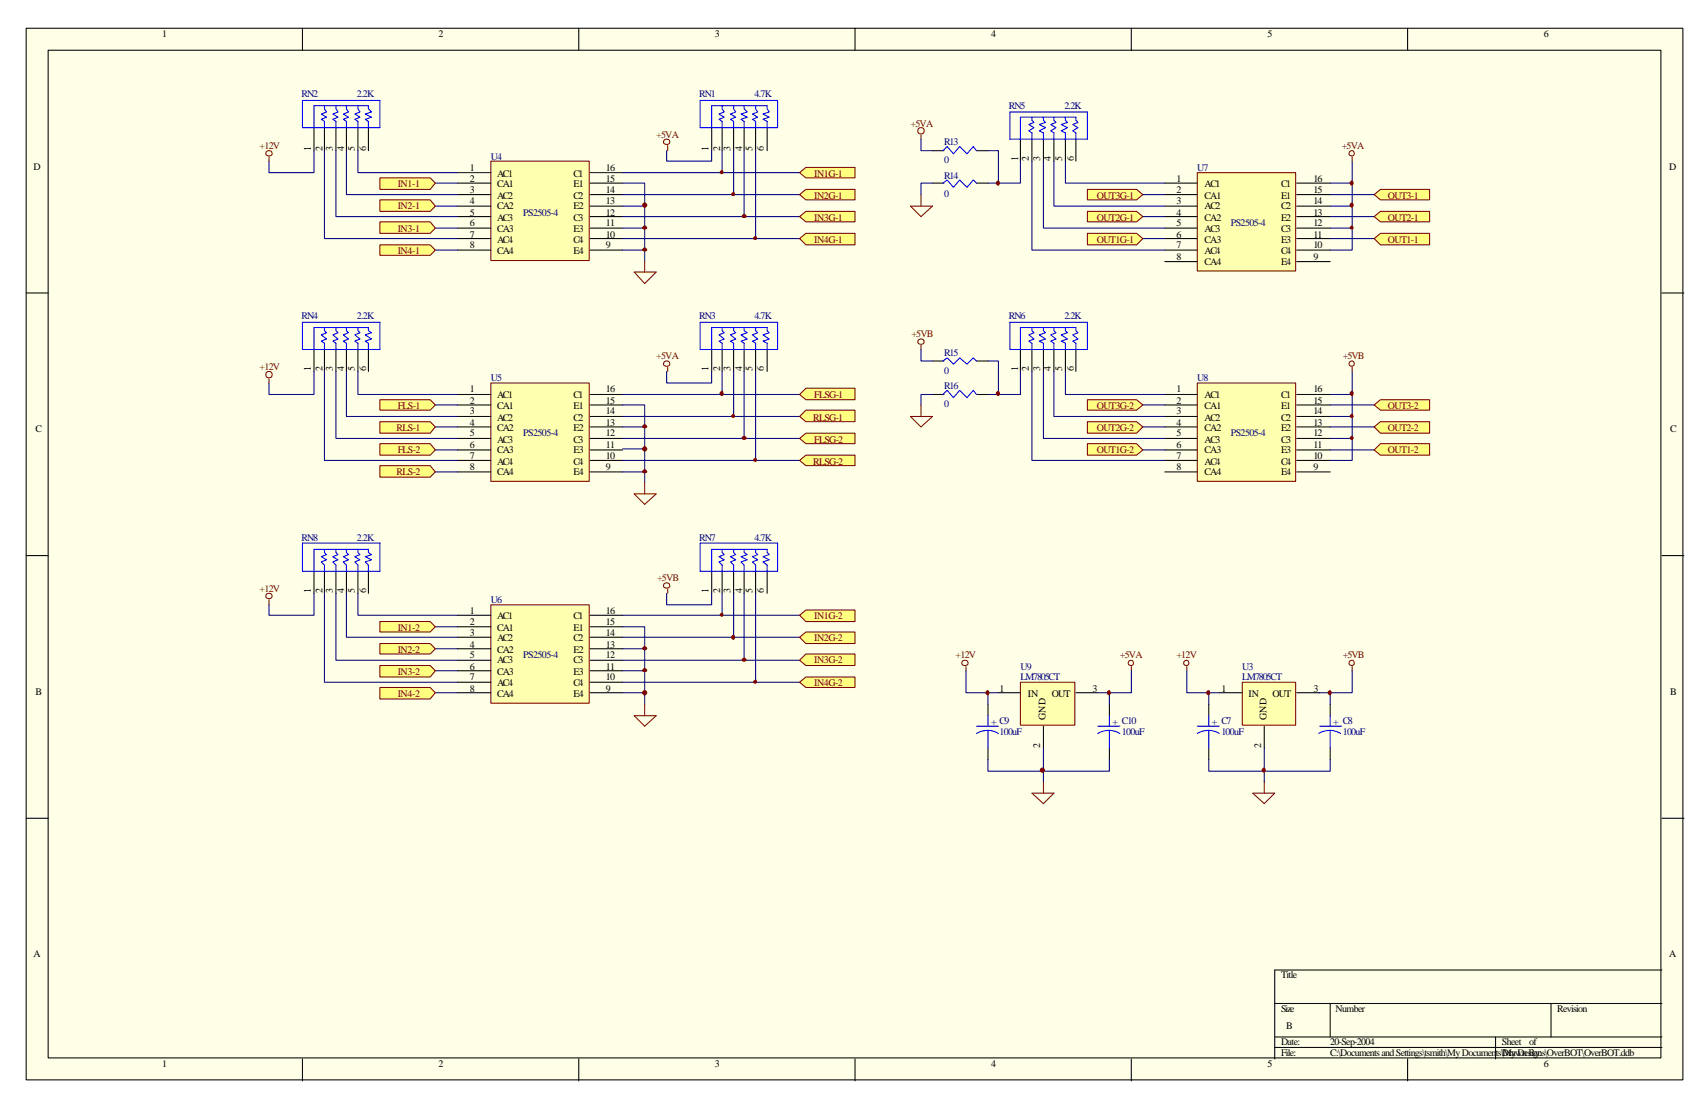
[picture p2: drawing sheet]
<svg xmlns="http://www.w3.org/2000/svg" width="432mm" height="279mm" viewBox="0 0 432 279" stroke-linecap="round" stroke-linejoin="round" font-family="sans-serif">
<path d="M6.6 7.1h418.8v265.9h-418.8z" fill="#ffffe8"/>
<g fill="none" stroke="#000" stroke-width=".26">
<path d="M6.6 7.1h418.8v265.9h-418.8zM12.2 12.7h407.7v254.8h-407.7zM76.5 7.1v5.6M146.3 7.1v5.6M216.2 7.1v5.6M286 7.1v5.6M355.9 7.1v5.6M6.6 74.1h5.6M420.2 74.1h5.5M6.6 140.5h5.6M420.2 140.5h5.5M6.6 206.9h5.6"/>
<path d="M420.2 206.9h5.5M322.3 253.7h97.9M336.3 253.7v8.5M392.1 253.7v8.5M420.2 245.3h-97.9v22.5M76.5 267.8v5.5M146.3 267.8v5.5M216.2 267.8v5.5M286 267.8v5.5M322.3 262.2h97.9M322.3 264.8h97.9M355.9 267.8v5.5"/>
<path d="M378.1 262.2v5.6"/>
</g>
<path d="M124.4 41h24.6v24.9h-24.6z" fill="#ffffb0"/>
<path d="M124.1 40.7h24.9v25.2h-24.9z" fill="none" stroke="#800000" stroke-width=".26"/>
<g fill="none" stroke="#000" stroke-width=".26">
<path d="M115.6 43.7h8.5M115.6 46.3h8.5M115.6 49.2h8.5M115.6 52.1h8.5M115.6 54.8h8.5M115.6 57.7h8.5M149.2 43.7h8.2M149.2 46.3h8.2M149.2 49.2h8.2M149.2 52.1h8.2M149.2 54.8h8.2M149.2 57.7h8.2"/>
<path d="M115.6 60.3h8.5M115.6 63.2h8.5M149.2 60.3h8.2M149.2 63.2h8.2"/>
</g>
<path d="M124.4 97.1h24.6v24.6h-24.6z" fill="#ffffb0"/>
<path d="M124.1 96.8h24.9v24.9h-24.9z" fill="none" stroke="#800000" stroke-width=".26"/>
<g fill="none" stroke="#000" stroke-width=".26">
<path d="M115.6 99.7h8.5M149.2 99.7h8.2M115.6 102.4h8.5M115.6 105.3h8.5M115.6 107.9h8.5M115.6 110.9h8.5M115.6 113.8h8.5M115.6 116.4h8.5M115.6 119.3h8.5M149.2 102.4h8.2M149.2 105.3h8.2M149.2 107.9h8.2"/>
<path d="M149.2 110.9h8.2M149.2 113.8h8.2M149.2 116.4h8.2M149.2 119.3h8.2"/>
</g>
<path d="M124.4 153.2h24.6v24.6h-24.6z" fill="#ffffb0"/>
<path d="M124.1 152.9h24.9v24.9h-24.9z" fill="none" stroke="#800000" stroke-width=".26"/>
<g fill="none" stroke="#000" stroke-width=".26">
<path d="M115.6 155.6h8.5M115.6 158.5h8.5M149.2 155.6h8.2M149.2 158.5h8.2M115.6 161.1h8.5M115.6 164h8.5M115.6 167h8.5M115.6 169.6h8.5M115.6 172.5h8.5M115.6 175.2h8.5M149.2 161.1h8.2M149.2 164h8.2"/>
<path d="M149.2 167h8.2M149.2 169.6h8.2M149.2 172.5h8.2M149.2 175.2h8.2"/>
</g>
<path d="M302.9 43.9h24.7v24.6h-24.7z" fill="#ffffb0"/>
<path d="M302.7 43.7h24.9v24.8h-24.9z" fill="none" stroke="#800000" stroke-width=".26"/>
<g fill="none" stroke="#000" stroke-width=".26">
<path d="M294.5 46.3h8.2M294.5 49.2h8.2M294.5 52.1h8.2M294.5 54.8h8.2M294.5 57.7h8.2M327.8 46.3h8.5M327.8 49.2h8.5M327.8 52.1h8.5M327.8 54.8h8.5M327.8 57.7h8.5M294.5 60.3h8.2M294.5 63.2h8.2"/>
<path d="M294.5 66.1h8.2M327.8 60.3h8.5M327.8 63.2h8.5M327.8 66.1h8.5"/>
</g>
<path d="M302.9 97.1h24.7v24.6h-24.7z" fill="#ffffb0"/>
<path d="M67.4 38.3a.74 .74 0 0 1 1.2-.1 .74 .74 0 0 1-.3 1.2h-.3a.65 .65 0 0 1-.7-.3 .65 .65 0 0 1 .1-.8zM68 39.7v1M302.7 96.8h24.9v24.9h-24.9z" fill="none" stroke="#800000" stroke-width=".26"/>
<g fill="none" stroke="#000" stroke-width=".26">
<path d="M79.4 32.3v5.8M82 32.3v5.8M84.9 32.3v5.8M87.6 32.3v5.8M90.5 32.3v5.8M93.1 32.3v5.8M179.9 32.3v5.8M182.6 32.3v5.8M185.5 32.3v5.8M188.1 32.3v5.8M191 32.3v5.8M193.9 32.3v5.8"/>
<path d="M294.5 99.7h8.2M327.8 99.7h8.5M294.5 102.4h8.2M294.5 105.3h8.2M294.5 107.9h8.2M294.5 110.9h8.2M294.5 113.8h8.2M294.5 116.4h8.2M294.5 119.3h8.2M327.8 102.4h8.5M327.8 105.3h8.5M327.8 107.9h8.5"/>
<path d="M327.8 110.9h8.5M327.8 113.8h8.5M327.8 116.4h8.5M327.8 119.3h8.5"/>
</g>
<path d="M76.5 25.4h19.5v6.9h-19.5zM79.4 32.3v-5.6h13.7v.8l.8 .8-1.6 .5 1.6 .8-1.6 .6 .8 .5v1.6M82 26.7v.8l.5 .8-1.3 .5 1.3 .8-1.3 .6 .8 .5v1.6M84.9 26.7v.8l.6 .8-1.4 .5 1.4 .8-1.4 .6 .8 .5v1.6M87.6 26.7v.8l.5 .8-1.3 .5 1.3 .8-1.3 .6 .8 .5v1.6M90.5 26.7v.8l.5 .8-1.3 .5 1.3 .8-1.3 .6 .8 .5v1.6M177 25.4h19.6v6.9h-19.6zM179.9 32.3v-5.6h14v.8l.6 .8-1.6 .5 1.6 .8-1.6 .6 1 .5v1.6M182.6 26.7v.8l.5 .8-1.3 .5 1.3 .8-1.3 .6 .8 .5v1.6M185.5 26.7v.8l.5 .8-1.3 .5 1.3 .8-1.3 .6 .8 .5v1.6M188.1 26.7v.8l.8 .8-1.6 .5 1.6 .8-1.6 .6 .8 .5v1.6M191 26.7v.8l.6 .8-1.4 .5 1.4 .8-1.4 .6 .8 .5v1.6" fill="none" stroke="#00f" stroke-width=".26"/>
<path d="M79.4 38.1v5.6h-11.4v-3M82 38.1v22.2h33.6M84.9 38.1v16.7h30.7M87.6 38.1v11.1h28M90.5 38.1v5.6h25.1M110.1 46.3h5.5M110.1 52.1h5.5M110.1 57.7h5.5M110.1 63.2h5.5" fill="none" stroke="#000080" stroke-width=".26"/>
<g fill="#ffff80" stroke="#800000" stroke-width=".26">
<path d="M96 45h12.7l1.4 1.3-1.4 1.6h-12.7z" fill-rule="evenodd"/>
<path d="M96 50.5h12.7l1.4 1.6-1.4 1.3h-12.7z" fill-rule="evenodd"/>
<path d="M96 56.1h12.7l1.4 1.6-1.4 1.3h-12.7z" fill-rule="evenodd"/>
<path d="M96 61.9h12.7l1.4 1.3-1.4 1.4h-12.7z" fill-rule="evenodd"/>
</g>
<g fill="none" stroke="#000080" stroke-width=".26">
<path d="M168.5 38.1v2.6h11.4v-2.6M182.6 38.1v5.6h-25.2M185.5 38.1v11.1h-28.1M188.1 38.1v16.7h-30.7M191 38.1v22.2h-33.6M157.4 46.3h5.6v5.8h-5.6M163 52.1v5.6h-5.6M163 57.7v5.5h-5.6M163 63.2v2.9M79.4 93.9v5.8h-11.4v-2.9M82 93.9v22.5h33.6M84.9 93.9v17h30.7"/>
<path d="M87.6 93.9v11.4h28M90.5 93.9v5.8h25.1M110.1 102.4h5.5M110.1 107.9h5.5M110.1 113.8h5.5M110.1 119.3h5.5"/>
</g>
<g fill="#800000" stroke="#800000" stroke-width=".26">
<path d="M162.5 57.4a.48 .48 0 0 1 .6-.2 .48 .48 0 0 1 .3 .5 .49 .49 0 0 1-.5 .2 .49 .49 0 0 1-.4-.5z" fill-rule="evenodd"/>
<path d="M162.5 63a.48 .48 0 0 1 .6-.3 .48 .48 0 0 1 .3 .6 .49 .49 0 0 1-.5 .2 .49 .49 0 0 1-.4-.5z" fill-rule="evenodd"/>
<circle cx="163" cy="51.9" r=".52"/>
</g>
<g fill="none" stroke="#800000" stroke-width=".26">
<path d="M167.9 35.4a.74 .74 0 0 1 1.2-.1 .74 .74 0 0 1-.2 1.2h-.4a.65 .65 0 0 1-.7-.3 .65 .65 0 0 1 .1-.8zM168.8 36.8v1.3M160.3 68.8h5.6l-2.9 2.9zM163 66.1v2.7M68 95.8v1"/>
<circle cx="68" cy="94.7" r=".82"/>
</g>
<path d="M79.4 88.4v5.5M82 88.4v5.5M84.9 88.4v5.5M87.6 88.4v5.5M90.5 88.4v5.5M93.1 88.4v5.5M179.9 88.4v5.5M182.6 88.4v5.5M185.5 88.4v5.5M188.1 88.4v5.5M191 88.4v5.5M193.9 88.4v5.5" fill="none" stroke="#000" stroke-width=".26"/>
<path d="M76.5 81.5h19.5v6.9h-19.5zM79.4 88.4v-5.6h13.7v.8l.8 .5-1.6 .6 1.6 1-1.6 .6 .8 .5v1.6M82 82.8v.8l.5 .5-1.3 .6 1.3 1-1.3 .6 .8 .5v1.6M84.9 82.8v.8l.6 .5-1.4 .6 1.4 1-1.4 .6 .8 .5v1.6M87.6 82.8v.8l.5 .5-1.3 .6 1.3 1-1.3 .6 .8 .5v1.6M90.5 82.8v.8l.5 .5-1.3 .6 1.3 1-1.3 .6 .8 .5v1.6M177 81.5h19.6v6.9h-19.6zM179.9 88.4v-5.6h14v.8l.6 .5-1.6 .6 1.6 1-1.6 .6 1 .5v1.6M182.6 82.8v.8l.5 .5-1.3 .6 1.3 1-1.3 .6 .8 .5v1.6M185.5 82.8v.8l.5 .5-1.3 .6 1.3 1-1.3 .6 .8 .5v1.6M188.1 82.8v.8l.8 .5-1.6 .6 1.6 1-1.6 .6 .8 .5v1.6M191 82.8v.8l.6 .5-1.4 .6 1.4 1-1.4 .6 .8 .5v1.6" fill="none" stroke="#00f" stroke-width=".26"/>
<g fill="#ffff80" stroke="#800000" stroke-width=".26">
<path d="M96 101.1h12.7l1.4 1.3-1.4 1.3h-12.7z" fill-rule="evenodd"/>
<path d="M96 106.6h12.7l1.4 1.3-1.4 1.6h-12.7z" fill-rule="evenodd"/>
<path d="M96 112.2h12.7l1.4 1.6-1.4 1.3h-12.7z" fill-rule="evenodd"/>
<path d="M96 117.7h12.7l1.4 1.6-1.4 1.4h-12.7z" fill-rule="evenodd"/>
</g>
<g fill="none" stroke="#000080" stroke-width=".26">
<path d="M168.5 93.9v2.9h11.4v-2.9M182.6 93.9v5.8h-25.2M185.5 93.9v11.4h-28.1M188.1 93.9v17h-30.7M191 93.9v22.5h-33.6M157.4 102.4h5.6v5.5h-5.6M163 107.9v5.6h-5.6M163 113.5v5.8h-5.6M163 119.3v2.7M79.4 150v5.6h-11.4v-2.7M82 150v22.5h33.6M84.9 150v17h30.7"/>
<path d="M87.6 150v11.1h28M90.5 150v5.6h25.1M110.1 158.5h5.5M110.1 164h5.5M110.1 169.6h5.5M110.1 175.2h5.5"/>
</g>
<path d="M167.9 91.5a.74 .74 0 0 1 1.2-.1 .74 .74 0 0 1-.2 1.2h-.4a.65 .65 0 0 1-.7-.3 .65 .65 0 0 1 .1-.8zM168.8 92.9v1M160.3 124.9h5.6l-2.9 2.6zM163 122v2.9M67.4 150.2a.74 .74 0 0 1 1.2 0 .74 .74 0 0 1-.3 1.1h-.3a.65 .65 0 0 1-.7-.3 .65 .65 0 0 1 .1-.8zM68 151.6v1.3" fill="none" stroke="#800000" stroke-width=".26"/>
<path d="M79.4 144.5v5.5M82 144.5v5.5M84.9 144.5v5.5M87.6 144.5v5.5M90.5 144.5v5.5M93.1 144.5v5.5M179.9 144.5v5.5M182.6 144.5v5.5M185.5 144.5v5.5M188.1 144.5v5.5M191 144.5v5.5M193.9 144.5v5.5" fill="none" stroke="#000" stroke-width=".26"/>
<path d="M76.5 137.3h19.5v7.2h-19.5zM82 138.9v.8l.5 .5-1.3 .6 1.3 .8-1.3 .5 .8 .8v1.6M84.9 138.9v.8l.6 .5-1.4 .6 1.4 .8-1.4 .5 .8 .8v1.6M87.6 138.9v.8l.5 .5-1.3 .6 1.3 .8-1.3 .5 .8 .8v1.6M90.5 138.9v.8l.5 .5-1.3 .6 1.3 .8-1.3 .5 .8 .8v1.6M177 137.3h19.6v7.2h-19.6zM182.6 138.9v.8l.5 .5-1.3 .6 1.3 .8-1.3 .5 .8 .8v1.6M185.5 138.9v.8l.5 .5-1.3 .6 1.3 .8-1.3 .5 .8 .8v1.6M188.1 138.9v.8l.8 .5-1.6 .6 1.6 .8-1.6 .5 .8 .8v1.6M191 138.9v.8l.6 .5-1.4 .6 1.4 .8-1.4 .5 .8 .8v1.6M79.4 144.5v-5.6h13.7v.8l.8 .5-1.6 .6 1.6 .8-1.6 .5 .8 .8v1.6M179.9 144.5v-5.6h14v.8l.6 .5-1.6 .6 1.6 .8-1.6 .5 1 .8v1.6" fill="none" stroke="#00f" stroke-width=".26"/>
<g fill="#ffff80" stroke="#800000" stroke-width=".26">
<path d="M96 157.2h12.7l1.4 1.3-1.4 1.3h-12.7z" fill-rule="evenodd"/>
<path d="M96 162.7h12.7l1.4 1.3-1.4 1.4h-12.7z" fill-rule="evenodd"/>
<path d="M96 168.3h12.7l1.4 1.3-1.4 1.6h-12.7z" fill-rule="evenodd"/>
<path d="M96 173.8h12.7l1.4 1.4-1.4 1.5h-12.7z" fill-rule="evenodd"/>
</g>
<g fill="none" stroke="#000080" stroke-width=".26">
<path d="M182.6 43.7h19.5M185.5 49.2h16.6M188.1 54.8h14M191 60.3h11.1M157.4 158.5h5.6v5.5h-5.6M168.5 150v2.9h11.4v-2.9M182.6 150v5.6h-25.2M185.5 150v11.1h-28.1M188.1 150v17h-30.7M191 150v22.5h-33.6M163 164v5.6h-5.6M163 169.6v5.6h-5.6"/>
<path d="M163 175.2v2.9"/>
</g>
<path d="M167.9 147.6a.74 .74 0 0 1 1.2-.1 .74 .74 0 0 1-.2 1.2h-.4a.65 .65 0 0 1-.7-.3 .65 .65 0 0 1 .1-.8zM168.8 149v1M163 178.1v2.9M160.3 181h5.6l-2.9 2.6z" fill="none" stroke="#800000" stroke-width=".26"/>
<g fill="#800000" stroke="#800000" stroke-width=".26">
<path d="M187.7 54.5a.48 .48 0 0 1 .6-.2 .48 .48 0 0 1 .3 .5 .49 .49 0 0 1-.6 .2 .49 .49 0 0 1-.3-.5z" fill-rule="evenodd"/>
<circle cx="182.5" cy="43.5" r=".4"/>
<circle cx="185.4" cy="49.1" r=".4"/>
<circle cx="190.9" cy="60.2" r=".4"/>
</g>
<g fill="#ffff80" stroke="#800000" stroke-width=".26">
<path d="M202.1 43.7l1.6-1.4h12.5v2.7h-12.5z" fill-rule="evenodd"/>
<path d="M202.1 49.2l1.6-1.3h12.5v2.6h-12.5z" fill-rule="evenodd"/>
<path d="M202.1 54.8l1.6-1.4h12.5v2.7h-12.5z" fill-rule="evenodd"/>
<path d="M202.1 60.3l1.6-1.3h12.5v2.9h-12.5z" fill-rule="evenodd"/>
</g>
<path d="M182.6 99.7h19.5M185.5 105.3h16.6M188.1 110.9h14M191 116.4h11.1" fill="none" stroke="#000080" stroke-width=".26"/>
<g fill="#ffff80" stroke="#800000" stroke-width=".26">
<path d="M202.1 105.3l1.6-1.6h12.5v2.9h-12.5z" fill-rule="evenodd"/>
<path d="M202.1 110.9l1.6-1.4h12.5v2.7h-12.5z" fill-rule="evenodd"/>
<path d="M202.1 116.4l1.6-1.3h12.5v2.6h-12.5z" fill-rule="evenodd"/>
</g>
<path d="M182.6 155.6h19.5M185.5 161.1h16.6M188.1 167h14M191 172.5h11.1" fill="none" stroke="#000080" stroke-width=".26"/>
<g fill="#ffff80" stroke="#800000" stroke-width=".26">
<path d="M202.1 161.1l1.6-1.3h12.5v2.9h-12.5z" fill-rule="evenodd"/>
<path d="M202.1 167l1.6-1.6h12.5v2.9h-12.5z" fill-rule="evenodd"/>
<path d="M202.1 172.5l1.6-1.3h12.5v2.6h-12.5z" fill-rule="evenodd"/>
<path d="M202.1 99.7l1.6-1.5h12.5v2.9h-12.5z" fill-rule="evenodd"/>
<path d="M202.1 155.6l1.6-1.3h12.5v2.9h-12.5z" fill-rule="evenodd"/>
</g>
<g fill="#800000" stroke="#800000" stroke-width=".26">
<path d="M187.7 110.6a.48 .48 0 0 1 .6-.2 .48 .48 0 0 1 .3 .5 .49 .49 0 0 1-.6 .2 .49 .49 0 0 1-.3-.5z" fill-rule="evenodd"/>
<path d="M162.5 107.7a.48 .48 0 0 1 .6-.3 .48 .48 0 0 1 .3 .6 .49 .49 0 0 1-.5 .2 .49 .49 0 0 1-.4-.5z" fill-rule="evenodd"/>
<path d="M162.5 119.1a.48 .48 0 0 1 .6-.3 .48 .48 0 0 1 .3 .6 .49 .49 0 0 1-.5 .2 .49 .49 0 0 1-.4-.5z" fill-rule="evenodd"/>
<path d="M187.7 166.7a.48 .48 0 0 1 .6-.3 .48 .48 0 0 1 .3 .6 .49 .49 0 0 1-.6 .2 .49 .49 0 0 1-.3-.5z" fill-rule="evenodd"/>
<path d="M162.5 163.8a.48 .48 0 0 1 .6-.3 .48 .48 0 0 1 .3 .6 .49 .49 0 0 1-.5 .2 .49 .49 0 0 1-.4-.5z" fill-rule="evenodd"/>
<path d="M162.5 169.3a.48 .48 0 0 1 .6-.2 .48 .48 0 0 1 .3 .6 .49 .49 0 0 1-.5 .2 .49 .49 0 0 1-.4-.6z" fill-rule="evenodd"/>
<circle cx="182.4" cy="99.5" r=".46"/>
<circle cx="185.4" cy="105.2" r=".4"/>
<circle cx="190.9" cy="116.3" r=".4"/>
<circle cx="163" cy="113.5" r=".52"/>
<circle cx="182.5" cy="155.4" r=".4"/>
<circle cx="185.3" cy="161.1" r=".46"/>
<circle cx="190.9" cy="172.4" r=".4"/>
<circle cx="163" cy="175.2" r=".52"/>
</g>
<path d="M258 35.2v5.5M260.9 35.2v5.5M263.8 35.2v5.5M266.4 35.2v5.5M269.3 35.2v5.5M272 35.2v5.5" fill="none" stroke="#000" stroke-width=".26"/>
<path d="M255.3 28.3h19.6v6.9h-19.6zM258 35.2v-5.6h14v.8l.5 .6-1.3 .5 1.3 .8-1.3 .8 .8 .5v1.6M260.9 29.6v.8l.5 .6-1.3 .5 1.3 .8-1.3 .8 .8 .5v1.6M263.8 29.6v.8l.5 .6-1.6 .5 1.6 .8-1.6 .8 1.1 .5v1.6M266.4 29.6v.8l.6 .6-1.4 .5 1.4 .8-1.4 .8 .8 .5v1.6M269.3 29.6v.8l.6 .6-1.6 .5 1.6 .8-1.6 .8 1 .5v1.6" fill="none" stroke="#00f" stroke-width=".26"/>
<path d="M260.9 40.7v22.5h33.6M263.8 40.7v17h30.7M266.4 40.7v11.4h28.1M269.3 40.7v5.6h25.2M288.9 49.2h5.6M288.9 54.8h5.6M288.9 60.3h5.6" fill="none" stroke="#000080" stroke-width=".26"/>
<g fill="#ffff80" stroke="#800000" stroke-width=".26">
<path d="M274.9 47.9h12.4l1.6 1.3-1.6 1.3h-12.4z" fill-rule="evenodd"/>
<path d="M274.9 53.4h12.4l1.6 1.4-1.6 1.3h-12.4z" fill-rule="evenodd"/>
<path d="M274.9 59h12.4l1.6 1.3-1.6 1.6h-12.4z" fill-rule="evenodd"/>
</g>
<path d="M336.3 49.2h11.1M336.3 54.8h11.1M336.3 60.3h11.1" fill="none" stroke="#000080" stroke-width=".26"/>
<g fill="#ffff80" stroke="#800000" stroke-width=".26">
<path d="M347.4 49.2l1.6-1.3h12.4v2.6h-12.4z" fill-rule="evenodd"/>
<path d="M347.4 54.8l1.6-1.4h12.4v2.7h-12.4z" fill-rule="evenodd"/>
<path d="M347.4 60.3l1.6-1.3h12.4v2.9h-12.4z" fill-rule="evenodd"/>
</g>
<path d="M258 40.7v5.6h-8.2M336.3 57.7h5.5v5.5h-5.5M336.3 52.1h5.5v5.6M336.3 46.3h5.5v5.8M341.8 40.7v5.6M260.9 93.9v22.5h33.6M263.8 93.9v17h30.7M266.4 93.9v11.4h28.1M269.3 93.9v5.8h25.2M288.9 102.4h5.6M288.9 107.9h5.6M288.9 113.8h5.6" fill="none" stroke="#000080" stroke-width=".26"/>
<g fill="none" stroke="#800000" stroke-width=".26">
<path d="M341.8 39.7v1M230.2 52.1h5.5l-2.9 2.7zM232.8 49.2v2.9"/>
<circle cx="341.7" cy="38.8" r=".67"/>
</g>
<g fill="#800000" stroke="#800000" stroke-width=".26">
<circle cx="341.7" cy="57.5" r=".4"/>
<circle cx="341.7" cy="51.9" r=".46"/>
<circle cx="341.7" cy="46.3" r=".46"/>
</g>
<path d="M258 88.4v5.5M260.9 88.4v5.5M263.8 88.4v5.5M266.4 88.4v5.5M269.3 88.4v5.5M272 88.4v5.5" fill="none" stroke="#000" stroke-width=".26"/>
<path d="M255.3 81.5h19.6v6.9h-19.6zM258 88.4v-5.6h14v.8l.5 .5-1.3 .6 1.3 1-1.3 .6 .8 .5v1.6M260.9 82.8v.8l.5 .5-1.3 .6 1.3 1-1.3 .6 .8 .5v1.6M263.8 82.8v.8l.5 .5-1.6 .6 1.6 1-1.6 .6 1.1 .5v1.6M266.4 82.8v.8l.6 .5-1.4 .6 1.4 1-1.4 .6 .8 .5v1.6M269.3 82.8v.8l.6 .5-1.6 .6 1.6 1-1.6 .6 1 .5v1.6" fill="none" stroke="#00f" stroke-width=".26"/>
<g fill="#ffff80" stroke="#800000" stroke-width=".26">
<path d="M274.9 101.1h12.4l1.6 1.3-1.6 1.3h-12.4z" fill-rule="evenodd"/>
<path d="M274.9 106.6h12.4l1.6 1.3-1.6 1.6h-12.4z" fill-rule="evenodd"/>
<path d="M274.9 112.2h12.4l1.6 1.6-1.6 1.3h-12.4z" fill-rule="evenodd"/>
</g>
<path d="M336.3 102.4h11.1M336.3 107.9h11.1M336.3 113.8h11.1" fill="none" stroke="#000080" stroke-width=".26"/>
<g fill="#ffff80" stroke="#800000" stroke-width=".26">
<path d="M347.4 102.4l1.6-1.3h12.4v2.6h-12.4z" fill-rule="evenodd"/>
<path d="M347.4 107.9l1.6-1.3h12.4v2.9h-12.4z" fill-rule="evenodd"/>
<path d="M347.4 113.8l1.6-1.6h12.4v2.9h-12.4z" fill-rule="evenodd"/>
</g>
<path d="M336.3 99.7h5.5v5.6M341.8 93.9v5.8M336.3 110.9h5.5v5.5h-5.5M336.3 105.3h5.5v5.6" fill="none" stroke="#000080" stroke-width=".26"/>
<g fill="none" stroke="#800000" stroke-width=".26">
<path d="M341.8 92.9v1"/>
<circle cx="341.7" cy="92" r=".67"/>
</g>
<g fill="#800000" stroke="#800000" stroke-width=".26">
<circle cx="341.7" cy="110.7" r=".4"/>
<circle cx="341.7" cy="105.2" r=".4"/>
<circle cx="341.7" cy="99.5" r=".46"/>
</g>
<path d="M314.3 172.8h13.3v10.6h-13.3z" fill="#ffffb0"/>
<path d="M314.1 172.5h13.5v10.9h-13.5z" fill="none" stroke="#800000" stroke-width=".26"/>
<path d="M308.2 175.2h5.9M327.8 175.2h5.8M319.6 183.6v5.6" fill="none" stroke="#000" stroke-width=".26"/>
<path d="M258.2 172.8h13.5v10.6h-13.5z" fill="#ffffb0"/>
<g fill="none" stroke="#800000" stroke-width=".26">
<path d="M232.8 34.1v1.1M232.2 85.9a.74 .74 0 0 1 1.2 0 .74 .74 0 0 1-.2 1.1h-.4a.65 .65 0 0 1-.7-.3 .65 .65 0 0 1 .1-.8zM232.8 87.3v1.1M230.2 105.3h5.5l-2.9 2.6zM232.8 102.4v2.9M243.4 167.2a.74 .74 0 0 1 1.1-.1 .74 .74 0 0 1-.2 1.1l-.4 .1a.65 .65 0 0 1-.7-.4 .65 .65 0 0 1 .2-.7zM244.2 168.5v1.1M258 172.5h13.7v10.9h-13.7zM286 168.5v1.1M300 168.5v1.1M341.8 168.5v1.1M263.8 197.6v3"/>
<path d="M319.6 197.6v3M260.9 200.6h5.5l-2.6 2.6zM316.7 200.6h5.6l-2.7 2.6z"/>
<circle cx="232.8" cy="33.1" r=".82"/>
<circle cx="285.9" cy="167.6" r=".67"/>
<circle cx="299.9" cy="167.6" r=".67"/>
<circle cx="341.7" cy="167.6" r=".67"/>
</g>
<g fill="none" stroke="#000" stroke-width=".26">
<path d="M235.7 38.1h3M246.9 38.1h2.9M235.7 46.3h3M246.9 46.3h2.9M235.7 99.7h3M235.7 91.3h3M246.9 99.7h2.9M246.9 91.3h2.9M249.8 178.1v2.9M252.4 175.2h5.6M272 175.2h5.5M280.5 178.1v2.9"/>
<path d="M305.6 178.1v2.9M336.3 178.1v2.9M249.8 189.2v2.9M263.8 183.6v5.6M280.5 189.2v2.9M305.6 189.2v2.9M336.3 189.2v2.9"/>
</g>
<g fill="none" stroke="#00f" stroke-width=".26">
<path d="M238.4 38.1l1-1.1 1.6 1.9 1.6-1.9 1.9 1.9 1.6-1.9 .8 1.1M238.4 46.3l1-.8 1.6 1.9 1.6-1.9 1.9 1.9 1.6-1.9 .8 .8M238.4 99.7l1-1 1.6 1.8 1.6-1.8 1.9 1.8 1.6-1.8 .8 1M238.4 91.3l1-.8 1.6 1.6 1.6-1.6 1.9 1.6 1.6-1.6 .8 .8M246.9 183.6h5.5M249.8 184.7l1.3 .2 1.3 .6M249.8 184.7l-1.6 .2-1.3 .6M249.8 181v2.6M249.8 184.7v4.5M277.5 183.6h5.6M280.5 184.7l1.3 .2 1.3 .6M280.5 184.7l-1.6 .2-1.4 .6"/>
<path d="M280.5 181v2.6M280.5 184.7v4.5M302.7 183.6h5.5M305.6 184.7l1.3 .2 1.3 .6M305.6 184.7l-1.6 .2-1.3 .6M305.6 181v2.6M305.6 184.7v4.5M333.6 183.6h5.6M336.3 184.7l1.3 .2 1.3 .6M336.3 184.7l-1.6 .2-1.3 .6M336.3 181v2.6M336.3 184.7v4.5"/>
</g>
<g fill="none" stroke="#000080" stroke-width=".26">
<path d="M232.8 35.2v2.9h2.9M249.8 38.1h2.6v8.2M235.7 46.3h-2.9v2.9M232.8 88.4v2.9h2.9M235.7 99.7h-2.9v2.7M249.8 91.3h2.6v8.4M258 93.9v5.8h-8.2M244.2 169.6v5.6h5.6M252.4 175.2h-2.6v2.9M277.5 175.2h3v2.9M286 169.6v5.6h-5.5M300 169.6v5.6h5.6"/>
<path d="M308.2 175.2h-2.6v2.9M333.4 175.2h2.9v2.9M341.8 169.6v5.6h-5.5M263.8 189.2v5.8h-14v-2.9M280.5 192.1v2.9h-16.7v2.6M319.6 189.2v5.8h-14v-2.9M336.3 192.1v2.9h-16.7v2.6"/>
</g>
<g fill="#800000" stroke="#800000" stroke-width=".26">
<circle cx="249.6" cy="175.2" r=".46"/>
<circle cx="280.3" cy="175.2" r=".46"/>
<circle cx="305.4" cy="175.2" r=".46"/>
<circle cx="336.1" cy="175.2" r=".46"/>
<circle cx="319.4" cy="194.7" r=".46"/>
<circle cx="263.5" cy="194.7" r=".52"/>
<circle cx="252.2" cy="46.3" r=".46"/>
<circle cx="252.2" cy="99.5" r=".46"/>
</g>
<g font-size="2.5">
<text x="41" y="9.3">1</text>
<text x="110.9" y="9.3">2</text>
<text x="180.7" y="9.3">3</text>
<text x="250.6" y="9.3">4</text>
<text x="320.4" y="9.3">5</text>
<text x="390.3" y="9.3">6</text>
<text x="78.6" y="38.1" transform="rotate(-90 78.6 38.1)">1</text>
<text x="81.5" y="38.1" transform="rotate(-90 81.5 38.1)">2</text>
<text x="84.1" y="38.1" transform="rotate(-90 84.1 38.1)">3</text>
<text x="87" y="38.1" transform="rotate(-90 87 38.1)">4</text>
<text x="89.7" y="38.1" transform="rotate(-90 89.7 38.1)">5</text>
<text x="92.6" y="38.1" transform="rotate(-90 92.6 38.1)">6</text>
<text x="179.1" y="38.1" transform="rotate(-90 179.1 38.1)">1</text>
<text x="182" y="38.1" transform="rotate(-90 182 38.1)">2</text>
<text x="184.7" y="38.1" transform="rotate(-90 184.7 38.1)">3</text>
<text x="187.6" y="38.1" transform="rotate(-90 187.6 38.1)">4</text>
<text x="190.2" y="38.1" transform="rotate(-90 190.2 38.1)">5</text>
<text x="193.1" y="38.1" transform="rotate(-90 193.1 38.1)">6</text>
<text x="257.4" y="40.7" transform="rotate(-90 257.4 40.7)">1</text>
<text x="260.1" y="40.7" transform="rotate(-90 260.1 40.7)">2</text>
<text x="263" y="40.7" transform="rotate(-90 263 40.7)">3</text>
<text x="265.6" y="40.7" transform="rotate(-90 265.6 40.7)">4</text>
<text x="268.6" y="40.7" transform="rotate(-90 268.6 40.7)">5</text>
<text x="271.5" y="40.7" transform="rotate(-90 271.5 40.7)">6</text>
<text x="8.5" y="42.9">D</text>
<text x="118.8" y="43.1">1</text>
<text x="118.8" y="46">2</text>
<text x="125.7" y="44.7">AC1</text>
<text x="125.7" y="47.4">CA1</text>
<text x="145" y="44.7">C1</text>
<text x="145" y="47.4">E1</text>
<text x="153.2" y="43.1">16</text>
<text x="153.2" y="46">15</text>
<text x="297.4" y="46">1</text>
<text x="304.5" y="47.4">AC1</text>
<text x="323.8" y="47.4">C1</text>
<text x="332.1" y="46">16</text>
<text x="422" y="42.9">D</text>
<text x="118.8" y="48.7">3</text>
<text x="118.8" y="51.6">4</text>
<text x="125.7" y="50.3">AC2</text>
<text x="125.7" y="52.9">CA2</text>
<text x="145" y="50.3">C2</text>
<text x="145" y="52.9">E2</text>
<text x="153.2" y="48.7">14</text>
<text x="153.2" y="51.6">13</text>
<text x="297.4" y="48.7">2</text>
<text x="297.4" y="51.6">3</text>
<text x="304.5" y="50.3">CA1</text>
<text x="304.5" y="52.9">AC2</text>
<text x="323.8" y="50.3">E1</text>
<text x="323.8" y="52.9">C2</text>
<text x="332.1" y="48.7">15</text>
<text x="332.1" y="51.6">14</text>
<text x="118.8" y="54.5">5</text>
<text x="118.8" y="57.2">6</text>
<text x="125.7" y="55.8">AC3</text>
<text x="125.7" y="58.7">CA3</text>
<text x="145" y="55.8">C3</text>
<text x="145" y="58.7">E3</text>
<text x="153.2" y="54.5">12</text>
<text x="153.2" y="57.2">11</text>
<text x="297.4" y="54.5">4</text>
<text x="297.4" y="57.2">5</text>
<text x="304.5" y="55.8">CA2</text>
<text x="304.5" y="58.7">AC3</text>
<text x="323.8" y="55.8">E2</text>
<text x="323.8" y="58.7">C3</text>
<text x="332.1" y="54.5">13</text>
<text x="332.1" y="57.2">12</text>
<text x="118.8" y="60.1">7</text>
<text x="118.8" y="62.7">8</text>
<text x="125.7" y="61.4">AC4</text>
<text x="125.7" y="64.3">CA4</text>
<text x="145" y="61.4">C4</text>
<text x="145" y="64.3">E4</text>
<text x="153.2" y="60.1">10</text>
<text x="153.2" y="62.7">9</text>
<text x="297.4" y="60.1">6</text>
<text x="297.4" y="62.7">7</text>
<text x="297.4" y="65.6">8</text>
<text x="304.5" y="61.4">CA3</text>
<text x="304.5" y="64.3">AC4</text>
<text x="323.8" y="61.4">E3</text>
<text x="323.8" y="64.3">C4</text>
<text x="332.1" y="60.1">11</text>
<text x="332.1" y="62.7">10</text>
<text x="332.1" y="65.6">9</text>
<text x="304.5" y="66.9">CA4</text>
<text x="323.8" y="66.9">E4</text>
<text x="78.6" y="93.9" transform="rotate(-90 78.6 93.9)">1</text>
<text x="81.5" y="93.9" transform="rotate(-90 81.5 93.9)">2</text>
<text x="84.1" y="93.9" transform="rotate(-90 84.1 93.9)">3</text>
<text x="87" y="93.9" transform="rotate(-90 87 93.9)">4</text>
<text x="89.7" y="93.9" transform="rotate(-90 89.7 93.9)">5</text>
<text x="92.6" y="93.9" transform="rotate(-90 92.6 93.9)">6</text>
<text x="179.1" y="93.9" transform="rotate(-90 179.1 93.9)">1</text>
<text x="182" y="93.9" transform="rotate(-90 182 93.9)">2</text>
<text x="184.7" y="93.9" transform="rotate(-90 184.7 93.9)">3</text>
<text x="187.6" y="93.9" transform="rotate(-90 187.6 93.9)">4</text>
<text x="190.2" y="93.9" transform="rotate(-90 190.2 93.9)">5</text>
<text x="193.1" y="93.9" transform="rotate(-90 193.1 93.9)">6</text>
<text x="257.4" y="93.9" transform="rotate(-90 257.4 93.9)">1</text>
<text x="260.1" y="93.9" transform="rotate(-90 260.1 93.9)">2</text>
<text x="263" y="93.9" transform="rotate(-90 263 93.9)">3</text>
<text x="265.6" y="93.9" transform="rotate(-90 265.6 93.9)">4</text>
<text x="268.6" y="93.9" transform="rotate(-90 268.6 93.9)">5</text>
<text x="271.5" y="93.9" transform="rotate(-90 271.5 93.9)">6</text>
<text x="118.8" y="99.2">1</text>
<text x="125.7" y="100.5">AC1</text>
<text x="145" y="100.5">C1</text>
<text x="153.2" y="99.2">16</text>
<text x="297.4" y="99.2">1</text>
<text x="304.5" y="100.5">AC1</text>
<text x="323.8" y="100.5">C1</text>
<text x="332.1" y="99.2">16</text>
<text x="118.8" y="102.1">2</text>
<text x="118.8" y="104.8">3</text>
<text x="118.8" y="107.7">4</text>
<text x="125.7" y="103.5">CA1</text>
<text x="125.7" y="106.4">AC2</text>
<text x="145" y="103.5">E1</text>
<text x="145" y="106.4">C2</text>
<text x="153.2" y="102.1">15</text>
<text x="153.2" y="104.8">14</text>
<text x="153.2" y="107.7">13</text>
<text x="297.4" y="102.1">2</text>
<text x="297.4" y="104.8">3</text>
<text x="297.4" y="107.7">4</text>
<text x="304.5" y="103.5">CA1</text>
<text x="304.5" y="106.4">AC2</text>
<text x="323.8" y="103.5">E1</text>
<text x="323.8" y="106.4">C2</text>
<text x="332.1" y="102.1">15</text>
<text x="332.1" y="104.8">14</text>
<text x="332.1" y="107.7">13</text>
<text x="9" y="109.3">C</text>
<text x="118.8" y="110.3">5</text>
<text x="118.8" y="113.2">6</text>
<text x="125.7" y="109">CA2</text>
<text x="125.7" y="111.9">AC3</text>
<text x="145" y="109">E2</text>
<text x="145" y="111.9">C3</text>
<text x="153.2" y="110.3">12</text>
<text x="153.2" y="113.2">11</text>
<text x="297.4" y="110.3">5</text>
<text x="297.4" y="113.2">6</text>
<text x="304.5" y="109">CA2</text>
<text x="304.5" y="111.9">AC3</text>
<text x="323.8" y="109">E2</text>
<text x="323.8" y="111.9">C3</text>
<text x="332.1" y="110.3">12</text>
<text x="332.1" y="113.2">11</text>
<text x="422.3" y="109.3">C</text>
<text x="118.8" y="116.2">7</text>
<text x="118.8" y="118.8">8</text>
<text x="125.7" y="114.6">CA3</text>
<text x="125.7" y="117.5">AC4</text>
<text x="145" y="114.6">E3</text>
<text x="145" y="117.5">C4</text>
<text x="153.2" y="116.2">10</text>
<text x="153.2" y="118.8">9</text>
<text x="297.4" y="116.2">7</text>
<text x="297.4" y="118.8">8</text>
<text x="304.5" y="114.6">CA3</text>
<text x="304.5" y="117.5">AC4</text>
<text x="323.8" y="114.6">E3</text>
<text x="323.8" y="117.5">C4</text>
<text x="332.1" y="116.2">10</text>
<text x="332.1" y="118.8">9</text>
<text x="125.7" y="120.1">CA4</text>
<text x="145" y="120.1">E4</text>
<text x="304.5" y="120.1">CA4</text>
<text x="323.8" y="120.1">E4</text>
<text x="78.6" y="150" transform="rotate(-90 78.6 150)">1</text>
<text x="81.5" y="150" transform="rotate(-90 81.5 150)">2</text>
<text x="84.1" y="150" transform="rotate(-90 84.1 150)">3</text>
<text x="87" y="150" transform="rotate(-90 87 150)">4</text>
<text x="89.7" y="150" transform="rotate(-90 89.7 150)">5</text>
<text x="92.6" y="150" transform="rotate(-90 92.6 150)">6</text>
<text x="118.8" y="155.3">1</text>
<text x="153.2" y="155.3">16</text>
<text x="179.1" y="150" transform="rotate(-90 179.1 150)">1</text>
<text x="182" y="150" transform="rotate(-90 182 150)">2</text>
<text x="184.7" y="150" transform="rotate(-90 184.7 150)">3</text>
<text x="187.6" y="150" transform="rotate(-90 187.6 150)">4</text>
<text x="190.2" y="150" transform="rotate(-90 190.2 150)">5</text>
<text x="193.1" y="150" transform="rotate(-90 193.1 150)">6</text>
<text x="118.8" y="158">2</text>
<text x="118.8" y="160.9">3</text>
<text x="125.7" y="156.6">AC1</text>
<text x="125.7" y="159.5">CA1</text>
<text x="145" y="156.6">C1</text>
<text x="145" y="159.5">E1</text>
<text x="153.2" y="158">15</text>
<text x="153.2" y="160.9">14</text>
<text x="118.8" y="163.8">4</text>
<text x="118.8" y="166.4">5</text>
<text x="125.7" y="162.2">AC2</text>
<text x="125.7" y="165.1">CA2</text>
<text x="125.7" y="167.7">AC3</text>
<text x="145" y="162.2">C2</text>
<text x="145" y="165.1">E2</text>
<text x="145" y="167.7">C3</text>
<text x="153.2" y="163.8">13</text>
<text x="153.2" y="166.4">12</text>
<text x="118.8" y="169.3">6</text>
<text x="118.8" y="172">7</text>
<text x="125.7" y="170.7">CA3</text>
<text x="125.7" y="173.6">AC4</text>
<text x="145" y="170.7">E3</text>
<text x="145" y="173.6">C4</text>
<text x="153.2" y="169.3">11</text>
<text x="153.2" y="172">10</text>
<text x="9" y="175.7">B</text>
<text x="118.8" y="174.9">8</text>
<text x="125.7" y="176.2">CA4</text>
<text x="145" y="176.2">E4</text>
<text x="153.2" y="174.9">9</text>
<text x="252.7" y="174.9">1</text>
<text x="259.8" y="176.2">IN</text>
<text x="265.9" y="176.2">OUT</text>
<text x="276.2" y="174.9">3</text>
<text x="308.8" y="174.9">1</text>
<text x="315.6" y="176.2">IN</text>
<text x="321.7" y="176.2">OUT</text>
<text x="332.1" y="174.9">3</text>
<text x="422.3" y="175.7">B</text>
<text x="264.3" y="182" transform="rotate(-90 264.3 182)">GND</text>
<text x="320.1" y="182" transform="rotate(-90 320.1 182)">GND</text>
<text x="263" y="189.2" transform="rotate(-90 263 189.2)">2</text>
<text x="318.8" y="189.2" transform="rotate(-90 318.8 189.2)">2</text>
<text x="8.5" y="242.1">A</text>
<text x="422" y="242.1">A</text>
<text x="323.8" y="247.4">Title</text>
<text x="323.8" y="255.9">Size</text>
<text x="337.6" y="255.9">Number</text>
<text x="393.7" y="255.9">Revision</text>
<text x="325.2" y="260.1">B</text>
<text x="41" y="269.9">1</text>
<text x="110.9" y="269.9">2</text>
<text x="180.7" y="269.9">3</text>
<text x="250.6" y="269.9">4</text>
<text x="320.4" y="269.9">5</text>
<text x="323.8" y="264.3">Date:</text>
<text x="323.8" y="267">File:</text>
<text x="336.3" y="264.3">20-Sep-2004</text>
<text x="336.3" y="267">C:\Documents and Settings\tsmith\My Documents\My Designs\OverBOT\OverBOT.ddb</text>
<text x="379.7" y="264.3">Sheet</text>
<text x="379.7" y="267">Drawn By:</text>
<text x="386.6" y="264.3">of</text>
<text x="390.3" y="269.9">6</text>
</g>
<g font-size="2.5" fill="#000080">
<text x="76.2" y="24.6">RN2</text>
<text x="90.2" y="24.6">2.2K</text>
<text x="176.7" y="24.6">RN1</text>
<text x="190.8" y="24.6">4.7K</text>
<text x="255.1" y="27.5">RN5</text>
<text x="269.1" y="27.5">2.2K</text>
<text x="124.1" y="40.5">U4</text>
<text x="238.7" y="36.8">R13</text>
<text x="238.7" y="41.3">0</text>
<text x="238.7" y="45.2">R14</text>
<text x="302.7" y="43.1">U7</text>
<text x="238.7" y="49.7">0</text>
<text x="132.3" y="54.5">PS2505-4</text>
<text x="311.1" y="57.2">PS2505-4</text>
<text x="76.2" y="80.7">RN4</text>
<text x="90.2" y="80.7">2.2K</text>
<text x="176.7" y="80.7">RN3</text>
<text x="190.8" y="80.7">4.7K</text>
<text x="255.1" y="80.7">RN6</text>
<text x="269.1" y="80.7">2.2K</text>
<text x="238.7" y="90">R15</text>
<text x="238.7" y="94.5">0</text>
<text x="124.1" y="96.3">U5</text>
<text x="238.7" y="98.4">R16</text>
<text x="302.7" y="96.3">U8</text>
<text x="238.7" y="102.9">0</text>
<text x="132.3" y="110.3">PS2505-4</text>
<text x="311.1" y="110.3">PS2505-4</text>
<text x="76.2" y="136.8">RN8</text>
<text x="90.2" y="136.8">2.2K</text>
<text x="176.7" y="136.8">RN7</text>
<text x="190.8" y="136.8">4.7K</text>
<text x="124.1" y="152.4">U6</text>
<text x="132.3" y="166.4">PS2505-4</text>
<text x="258" y="169.3">U9</text>
<text x="258" y="172">LM7805CT</text>
<text x="314.1" y="169.3">U3</text>
<text x="314.1" y="172">LM7805CT</text>
<text x="250.6" y="183.4">+ C9</text>
<text x="252.7" y="185.7">100uF</text>
<text x="281.3" y="183.4">+ C10</text>
<text x="283.6" y="185.7">100uF</text>
<text x="306.4" y="183.4">+ C7</text>
<text x="308.8" y="185.7">100uF</text>
<text x="337.1" y="183.4">+ C8</text>
<text x="339.5" y="185.7">100uF</text>
</g>
<g font-size="2.5" fill="#800000">
<text x="165.9" y="34.9">+5VA</text>
<text x="230.2" y="32">+5VA</text>
<text x="65.6" y="37.6">+12V</text>
<text x="339.2" y="37.6">+5VA</text>
<text x="100.5" y="47.4">IN1-1</text>
<text x="205.8" y="44.7">IN1G-1</text>
<text x="100.5" y="52.9">IN2-1</text>
<text x="205.8" y="50.3">IN2G-1</text>
<text x="277.3" y="50.3">OUT3G-1</text>
<text x="350.8" y="50.3">OUT3-1</text>
<text x="100.5" y="58.7">IN3-1</text>
<text x="205.8" y="55.8">IN3G-1</text>
<text x="277.3" y="55.8">OUT2G-1</text>
<text x="350.8" y="55.8">OUT2-1</text>
<text x="100.5" y="64.3">IN4-1</text>
<text x="205.8" y="61.4">IN4G-1</text>
<text x="277.3" y="61.4">OUT1G-1</text>
<text x="350.8" y="61.4">OUT1-1</text>
<text x="230.5" y="85.2">+5VB</text>
<text x="65.6" y="93.7">+12V</text>
<text x="165.9" y="90.8">+5VA</text>
<text x="339.5" y="90.8">+5VB</text>
<text x="205.8" y="100.5">FLSG-1</text>
<text x="100.5" y="103.5">FLS-1</text>
<text x="205.6" y="106.4">RLSG-1</text>
<text x="277.3" y="103.5">OUT3G-2</text>
<text x="350.8" y="103.5">OUT3-2</text>
<text x="100.3" y="109">RLS-1</text>
<text x="205.8" y="111.9">FLSG-2</text>
<text x="277.3" y="109">OUT2G-2</text>
<text x="350.8" y="109">OUT2-2</text>
<text x="100.5" y="114.6">FLS-2</text>
<text x="205.6" y="117.5">RLSG-2</text>
<text x="277.3" y="114.6">OUT1G-2</text>
<text x="350.8" y="114.6">OUT1-2</text>
<text x="100.3" y="120.1">RLS-2</text>
<text x="65.6" y="149.8">+12V</text>
<text x="166.2" y="146.8">+5VB</text>
<text x="100.5" y="159.5">IN1-2</text>
<text x="205.8" y="156.6">IN1G-2</text>
<text x="100.5" y="165.1">IN2-2</text>
<text x="205.8" y="162.2">IN2G-2</text>
<text x="205.8" y="167.7">IN3G-2</text>
<text x="241.6" y="166.4">+12V</text>
<text x="283.1" y="166.4">+5VA</text>
<text x="297.4" y="166.4">+12V</text>
<text x="339.5" y="166.4">+5VB</text>
<text x="100.5" y="170.7">IN3-2</text>
<text x="205.8" y="173.6">IN4G-2</text>
<text x="100.5" y="176.2">IN4-2</text>
</g>
</svg>
